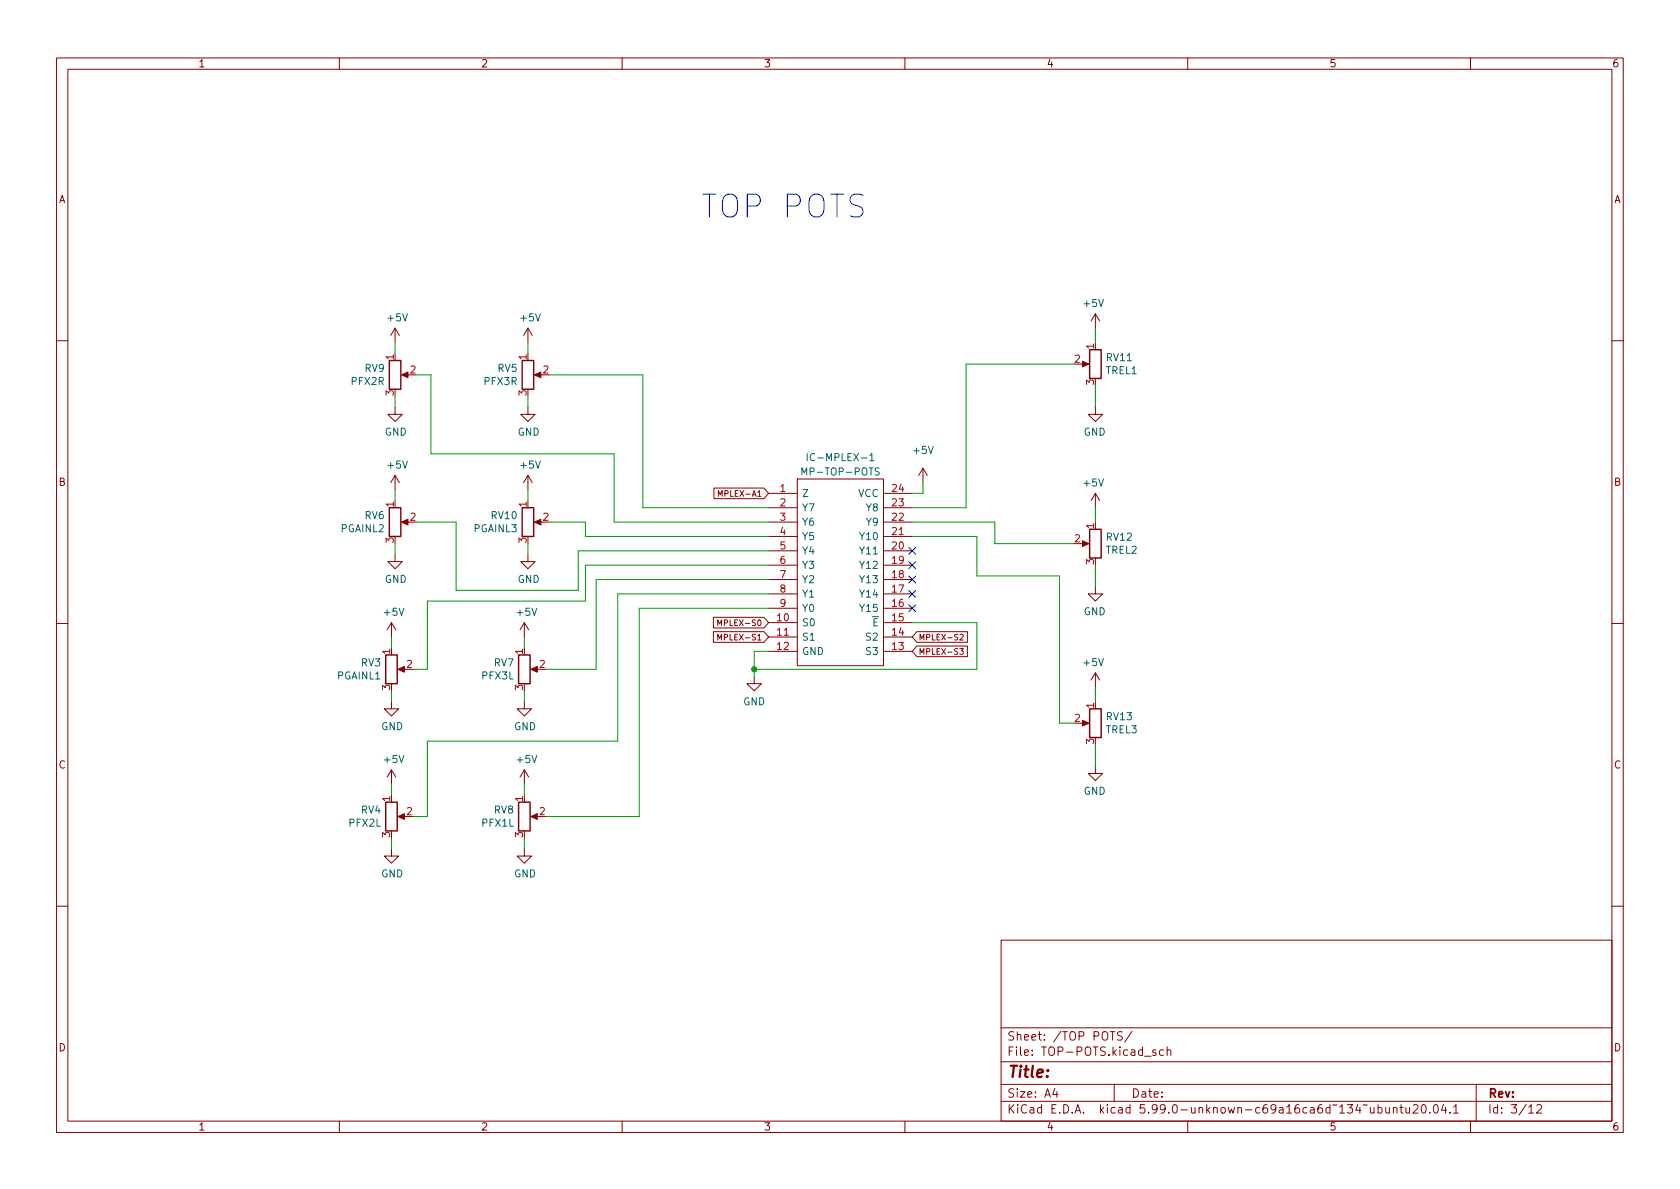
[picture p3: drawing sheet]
<svg xmlns="http://www.w3.org/2000/svg" width="297mm" height="210mm" viewBox="0 0 297 210" stroke-linecap="round" stroke-linejoin="round" font-family="sans-serif">
<g fill="none" stroke="#840000" stroke-width=".18">
<path d="M10 10.2h277v190.1h-277zM12 12.2h273v186.1h-273zM60 10.2v2M110 10.2v2M160 10.2v2M210 10.2v2M260 10.2v2M69.8 58l-.7 1.3M69.8 58v2.6M69.8 58l.8 1.3M93.3 58v2.6M93.3 58l-.7 1.3"/>
<path d="M93.3 58l.8 1.3M193.7 55.5l.7 1.3M193.7 55.5v2.5M193.7 55.5l-.8 1.3M10 60.2h2M69.8 72v1.3h1.3l-1.3 1.2-1.2-1.2h1.2M71.4 66.3h1M93.3 72v1.3h1.3l-1.3 1.2-1.2-1.2h1.2M94.9 66.3h1M191.1 64.4h1.1M193.7 72v1.3h-1.3l1.3 1.2 1.2-1.2h-1.2M285 60.2h2"/>
<path d="M69.8 98v1.3h1.3l-1.3 1.3-1.2-1.3h1.2M69.8 84.1v2.5M69.8 84.1l-.7 1.2M69.8 84.1l.8 1.2M71.4 92.3h1M93.3 98v1.3h1.3l-1.3 1.3-1.2-1.3h1.2M93.3 84.1l-.7 1.2M93.3 84.1v2.5M93.3 84.1l.8 1.2M94.9 92.3h1M126.2 86.3h8.9l.8 .9-.8 1h-8.9zM127 87.8v-1l.3 .7 .4-.7v1"/>
<path d="M135.9 87.2h5.1M135.9 99.9h5.1M135.9 89.8h5.1M135.9 97.4h5.1M135.9 94.9h5.1M135.9 92.3h5.1M141 84.7h15.2v33h-15.2zM156.2 87.2h5.1M156.2 99.9h5.1M156.2 89.8h5.1M156.2 97.4h5.1M156.2 94.9h5.1"/>
<path d="M156.2 92.3h5.1M163.2 82.8l-.8 1.3M163.2 82.8v2.5M163.2 82.8l.8 1.3M191.1 96.1h1.1M193.7 87.2v2.6M193.7 87.2l.7 1.3M193.7 87.2l-.8 1.3M10 110.2h2M69.2 110.1v2.5M69.2 110.1l-.7 1.3M69.2 110.1l.8 1.3"/>
<path d="M70.7 118.4h1.1M92.7 110.1l-.8 1.3M92.7 110.1v2.5M92.7 110.1l.8 1.3M94.2 118.4h1M126.1 109.2h9l.8 .9-.8 .9h-9zM126.1 111.7h9l.8 .9-.8 1h-9zM126.9 110.6v-1l.3 .7 .4-.7v1M126.9 113.2v-1l.3 .7 .4-.7v1M133.3 119.6v1.3h1.3l-1.3 1.3-1.2-1.3h1.2M135.9 110.1h5.1M135.9 112.6h5.1"/>
<path d="M135.9 115.2h5.1M135.9 107.6h5.1M135.9 105h5.1M135.9 102.5h5.1M156.2 110.1h5.1M156.2 112.6h5.1M156.2 115.2h5.1M156.2 107.6h5.1M156.2 105h5.1M156.2 102.5h5.1M162.1 111.7h8.9v1.9h-8.9l-.8-1zM162.1 114.2h8.9v1.9h-8.9l-.8-.9z"/>
<path d="M169.7 114.7h.6l-.3 .4 .3 .1v.4l-.2 .1-.4-.1M169.7 112.3l.4-.1 .2 .2-.6 .8h.6M193.7 103.8v1.2h-1.3l1.3 1.3 1.2-1.3h-1.2M193.7 119v2.5M193.7 119l.7 1.3M193.7 119l-.8 1.3M285 110.2h2M69.2 124.1v1.2h1.3l-1.3 1.3-1.3-1.3h1.3M69.2 136.1l-.7 1.3M69.2 136.1v2.6M69.2 136.1l.8 1.3M92.7 124.1v1.2h1.3l-1.3 1.3-1.3-1.3h1.3"/>
<path d="M92.7 136.1v2.6M92.7 136.1l-.8 1.3M92.7 136.1l.8 1.3M191.1 127.9h1.1M193.7 135.5v1.3h-1.3l1.3 1.2 1.2-1.2h-1.2M69.2 150.1v1.3h1.3l-1.3 1.2-1.3-1.2h1.3M70.7 144.4h1.1M92.7 150.1v1.3h1.3l-1.3 1.2-1.3-1.2h1.3M94.2 144.4h1M10 160.2h2M177 166.3h108v32h-108zM285 160.2h2"/>
<path d="M60 198.3v2M110 198.3v2M160 198.3v2M177 194.8h108M177 191.8h108M177 187.8h108M177 181.8h108M186.5 192.5l-.4 1h1M186.9 193v1M196.3 182.4h.8M197 191.8v3M198.4 182.5l-.5-.1-.3 .3 .1 .4 .7 .3v.4l-.3 .1h-.5"/>
<path d="M200.1 182.4l-1.2 1.9M204.4 185.7l-.4-.1-.2 .2 .1 .3 .5 .1v.4h-.6M205.7 185.7l-.4-.1-.3 .3v.4l.1 .3h.6M206.4 185.8l.2-.2 .3 .1 .1 .9M206.4 185.1v1.5M210 198.3v2M243.6 195.9l.5-.1 .3 .3v.4l-.2 .3h-.6M243.6 195.3v1.5M245 195.8l.1 1h.3l.2-.1M245.6 195.8v1M246.4 196l.2-.2 .3 .1 .1 .9M246.4 195.8v1"/>
<path d="M247.5 195.8h.6M247.7 195.3v1.3l.4 .2M248.6 195.8v1h.4l.2-.1M249.2 195.8v1M249.9 195.5l.5-.2 .2 .2 .1 .3-.9 1h.9M251.5 195.4l.1-.1a.81 .81 0 0 1 .6 .7 .81 .81 0 0 1-.3 .8h-.1a.81 .81 0 0 1-.6-.6 .81 .81 0 0 1 .3-.8zM252.8 196.7v.1M253.6 195.4l.2-.1a.81 .81 0 0 1 .6 .7 .81 .81 0 0 1-.3 .8h-.2a.81 .81 0 0 1-.5-.6 .81 .81 0 0 1 .2-.8zM255.2 195.3l-.3 1h.9M255.6 195.8v1M256.4 196.7v.1M257 195.8l.4-.5v1.5"/>
<path d="M257 196.8h.9M260 198.3v2M261 191.8v6.5M270.3 195.8l.4-.5v1.5M270.3 196.8h.9M271.7 195.5l.6-.2 .2 .2 .1 .3-.9 1h.9"/>
</g>
<path d="M68.8 63.7h2.1v5.1h-2.1zM92.3 63.7h2.1v5.1h-2.1zM192.7 61.8h2v5.1h-2zM68.8 89.8h2.1v5.1h-2.1zM92.3 89.8h2.1v5.1h-2.1zM192.7 93.6h2v5.1h-2zM68.2 115.8h2v5.1h-2zM91.7 115.8h2v5.1h-2zM192.7 125.3h2v5.1h-2zM68.2 141.9h2v5h-2zM91.7 141.9h2v5h-2z" fill="none" stroke="#840000" stroke-width=".25"/>
<g fill="#840000" stroke="#840000" stroke-width=".18">
<path d="M70.4 144.4l1.1-.5v1z"/>
<path d="M191.4 127.4l1.1 .5-1.1 .5z"/>
<path d="M93.9 144.4l1.1-.5v1z"/>
<path d="M191.4 63.9l1.1 .5-1.1 .5z"/>
<path d="M70.4 118.4l1.1-.5v1z"/>
<path d="M93.9 118.4l1.1-.5v1z"/>
<path d="M191.4 95.6l1.1 .5-1.1 .5z"/>
<path d="M94.5 92.3l1.1-.5v1z"/>
<path d="M71 66.3l1.1-.5v1z"/>
<path d="M71 92.3l1.1-.5v1z"/>
<path d="M94.5 66.3l1.1-.5v1z"/>
</g>
<path d="M141.8 84v-1.3l.4 .9 .4-.9v1.3M142.7 80.2v1.3M153.8 80.6l.4-.4v1.3M153.8 81.5h.7M155.5 82.8l-.5-.1-.2 .2v.3l.5 .3 .2 .3-.3 .2-.5-.1" fill="none" stroke="#006464" stroke-width=".18"/>
<g fill="none" stroke="#009600" stroke-width=".18">
<path d="M193.7 58v2.6M69.8 60.6v1.9M69.8 70.1v1.9M73.7 66.3h2.5v14h32.4v12h27.3M93.3 60.6v1.9M93.3 70.1v1.9M97.2 66.3h16.5v23.5h22.2M189.9 64.4h-19.1v25.4h-9.5M193.7 68.2v3.8M69.8 86.6v1.9M69.8 96.1v1.9M73.7 92.3h6.9v12.1h21.6v-7h33.7"/>
<path d="M93.3 86.6v1.9M93.3 96.1v1.9M97.2 92.3h6.3v2.6h32.4M135.9 99.9h-32.4v6.4h-27.9v12.1h-2.6M161.3 94.9h11.4v6.9h14.6v26.1h2.6M161.3 92.3h14.6v3.8h14M163.2 85.3v1.9h-1.9M193.7 89.8v2.5M193.7 99.9v3.9M69.2 112.6v1.9M92.7 112.6v1.9M135.9 102.5h-30.5v15.9h-8.9"/>
<path d="M135.9 105h-26.7v26.1h-33.6v13.3h-2.6M135.9 107.6h-22.9v36.8h-16.5M135.9 115.2h-2.6v4.4M161.3 110.1h11.4v8.3h-39.4M69.2 122.2v1.9M69.2 138.7v1.9M92.7 122.2v1.9M92.7 138.7v1.9M193.7 121.5v2.6M193.7 131.7v3.8M69.2 148.2v1.9M92.7 148.2v1.9"/>
</g>
<path d="M160.7 99.3l1.2 1.3M160.7 96.8l1.2 1.2M161.9 99.3l-1.2 1.3M161.9 96.8l-1.2 1.2M160.7 101.9l1.2 1.2M160.7 104.4l1.2 1.2M160.7 107l1.2 1.2M161.9 101.9l-1.2 1.2M161.9 104.4l-1.2 1.2M161.9 107l-1.2 1.2" fill="none" stroke="#000084" stroke-width=".18"/>
<circle cx="133.3" cy="118.4" r=".46" fill="#009600" stroke="#009600" stroke-width=".18"/>
<text font-size="5.6" fill="#0000c2" x="123.8" y="38.5">TOP POTS</text>
<text font-size="2.8" fill="#840000" x="178" y="190.6">Title:</text>
<g font-size="2.1" fill="#840000">
<text x="178" y="184">Sheet: /TOP POTS/</text>
<text x="178" y="186.7">File: TOP-POTS.kicad_sch</text>
<text x="178" y="196.9">KiCad E.D.A. kicad 5.99.0-unknown-c69a16ca6d~134~ubuntu20.04.1</text>
<text x="178" y="194.1">Size: A4</text>
<text x="200" y="194.1">Date:</text>
<text x="263" y="194.1">Rev:</text>
<text x="263" y="196.9">Id: 3/12</text>
</g>
<g font-size="1.8" fill="#840000">
<text x="35" y="11.9">1</text>
<text x="85" y="11.9">2</text>
<text x="135" y="11.9">3</text>
<text x="185" y="11.9">4</text>
<text x="235" y="11.9">5</text>
<text x="285" y="11.9">6</text>
<text x="10.3" y="35.9">A</text>
<text x="285.3" y="35.9">A</text>
<text x="10.3" y="85.9">B</text>
<text x="285.3" y="85.9">B</text>
<text x="10.3" y="135.9">C</text>
<text x="285.3" y="135.9">C</text>
<text x="10.3" y="185.9">D</text>
<text x="285.3" y="185.9">D</text>
<text x="35" y="199.9">1</text>
<text x="85" y="199.9">2</text>
<text x="135" y="199.9">3</text>
<text x="185" y="199.9">4</text>
<text x="235" y="199.9">5</text>
<text x="285" y="199.9">6</text>
</g>
<g font-size="1.8" fill="#006464">
<text x="68.6" y="56.8">+5V</text>
<text x="92.1" y="56.8">+5V</text>
<text x="191.7" y="54.3">+5V</text>
<text x="64.5" y="65.8">RV9</text>
<text x="88" y="65.8">RV5</text>
<text x="195.7" y="63.8">RV11</text>
<text x="62.1" y="68.1">PFX2R</text>
<text x="85.6" y="68.1">PFX3R</text>
<text x="195.5" y="66.2">TREL1</text>
<text x="68" y="77">GND</text>
<text x="91.5" y="77">GND</text>
<text x="191.6" y="77">GND</text>
<text x="68.6" y="82.8">+5V</text>
<text x="92.1" y="82.8">+5V</text>
<text x="143.6" y="81.5">IC-MPLEX-1</text>
<text x="161.6" y="80.3">+5V</text>
<text x="141.7" y="87.9">Z</text>
<text x="142.4" y="84.1">MP-TOP-POTS</text>
<text x="151.7" y="87.9">VCC</text>
<text x="191.7" y="86">+5V</text>
<text x="60.3" y="94.1">PGAINL2</text>
<text x="64.5" y="91.8">RV6</text>
<text x="83.8" y="94.1">PGAINL3</text>
<text x="86.9" y="91.8">RV10</text>
<text x="141.7" y="90.4">Y7</text>
<text x="141.7" y="93">Y6</text>
<text x="141.7" y="95.5">Y5</text>
<text x="152.3" y="95.5">Y10</text>
<text x="153.3" y="93">Y9</text>
<text x="153.3" y="90.4">Y8</text>
<text x="195.7" y="95.6">RV12</text>
<text x="141.7" y="98">Y4</text>
<text x="141.7" y="100.6">Y3</text>
<text x="152.3" y="100.6">Y12</text>
<text x="152.3" y="98">Y11</text>
<text x="195.5" y="97.9">TREL2</text>
<text x="68" y="103.1">GND</text>
<text x="91.5" y="103.1">GND</text>
<text x="141.7" y="103.1">Y2</text>
<text x="141.7" y="105.7">Y1</text>
<text x="152.3" y="105.7">Y14</text>
<text x="152.3" y="103.1">Y13</text>
<text x="68" y="108.9">+5V</text>
<text x="91.5" y="108.9">+5V</text>
<text x="141.7" y="110.7">S0</text>
<text x="141.7" y="113.3">S1</text>
<text x="141.7" y="108.2">Y0</text>
<text x="152.3" y="108.2">Y15</text>
<text x="152.9" y="110.7">~{E}</text>
<text x="153.3" y="113.3">S2</text>
<text x="191.6" y="108.8">GND</text>
<text x="63.9" y="117.8">RV3</text>
<text x="87.4" y="117.8">RV7</text>
<text x="141.7" y="115.8">GND</text>
<text x="153.3" y="115.8">S3</text>
<text x="191.7" y="117.8">+5V</text>
<text x="59.6" y="120.1">PGAINL1</text>
<text x="85.2" y="120.1">PFX3L</text>
<text x="131.4" y="124.7">GND</text>
<text x="67.4" y="129.1">GND</text>
<text x="90.9" y="129.1">GND</text>
<text x="195.5" y="129.7">TREL3</text>
<text x="195.7" y="127.3">RV13</text>
<text x="68" y="134.9">+5V</text>
<text x="91.5" y="134.9">+5V</text>
<text x="63.9" y="143.9">RV4</text>
<text x="87.4" y="143.9">RV8</text>
<text x="191.6" y="140.5">GND</text>
<text x="61.7" y="146.2">PFX2L</text>
<text x="85.2" y="146.2">PFX1L</text>
<text x="67.4" y="155.1">GND</text>
<text x="90.9" y="155.1">GND</text>
</g>
<g font-size="1.8" fill="#a90000">
<text x="69.6" y="63.6" transform="rotate(-90 69.6 63.6)">1</text>
<text x="93.1" y="63.6" transform="rotate(-90 93.1 63.6)">1</text>
<text x="190" y="64.1">2</text>
<text x="193.4" y="61.7" transform="rotate(-90 193.4 61.7)">1</text>
<text x="69.6" y="70" transform="rotate(-90 69.6 70)">3</text>
<text x="72.5" y="66">2</text>
<text x="93.1" y="70" transform="rotate(-90 93.1 70)">3</text>
<text x="96" y="66">2</text>
<text x="193.4" y="68.1" transform="rotate(-90 193.4 68.1)">3</text>
<text x="69.6" y="89.6" transform="rotate(-90 69.6 89.6)">1</text>
<text x="93.1" y="89.6" transform="rotate(-90 93.1 89.6)">1</text>
<text x="137.9" y="87">1</text>
<text x="137.9" y="89.5">2</text>
<text x="157.8" y="89.5">23</text>
<text x="157.8" y="87">24</text>
<text x="69.6" y="96" transform="rotate(-90 69.6 96)">3</text>
<text x="72.5" y="92.1">2</text>
<text x="93.1" y="96" transform="rotate(-90 93.1 96)">3</text>
<text x="96" y="92.1">2</text>
<text x="137.9" y="92.1">3</text>
<text x="137.9" y="94.6">4</text>
<text x="157.8" y="94.6">21</text>
<text x="157.8" y="92.1">22</text>
<text x="190" y="95.9">2</text>
<text x="193.4" y="93.5" transform="rotate(-90 193.4 93.5)">1</text>
<text x="137.9" y="97.1">5</text>
<text x="137.9" y="99.7">6</text>
<text x="157.8" y="99.7">19</text>
<text x="157.8" y="97.1">20</text>
<text x="193.4" y="99.8" transform="rotate(-90 193.4 99.8)">3</text>
<text x="137.9" y="102.2">7</text>
<text x="137.9" y="104.8">8</text>
<text x="137.9" y="107.3">9</text>
<text x="157.8" y="107.3">16</text>
<text x="157.8" y="104.8">17</text>
<text x="157.8" y="102.2">18</text>
<text x="137.4" y="109.8">10</text>
<text x="137.4" y="112.4">11</text>
<text x="157.8" y="112.4">14</text>
<text x="157.8" y="109.8">15</text>
<text x="69" y="115.7" transform="rotate(-90 69 115.7)">1</text>
<text x="71.9" y="118.1">2</text>
<text x="92.5" y="115.7" transform="rotate(-90 92.5 115.7)">1</text>
<text x="95.4" y="118.1">2</text>
<text x="137.4" y="114.9">12</text>
<text x="157.8" y="114.9">13</text>
<text x="69" y="122" transform="rotate(-90 69 122)">3</text>
<text x="92.5" y="122" transform="rotate(-90 92.5 122)">3</text>
<text x="193.4" y="125.2" transform="rotate(-90 193.4 125.2)">1</text>
<text x="190" y="127.6">2</text>
<text x="193.4" y="131.6" transform="rotate(-90 193.4 131.6)">3</text>
<text x="69" y="141.7" transform="rotate(-90 69 141.7)">1</text>
<text x="92.5" y="141.7" transform="rotate(-90 92.5 141.7)">1</text>
<text x="69" y="148.1" transform="rotate(-90 69 148.1)">3</text>
<text x="71.9" y="144.1">2</text>
<text x="92.5" y="148.1" transform="rotate(-90 92.5 148.1)">3</text>
<text x="95.4" y="144.1">2</text>
</g>
<g font-size="1.4" fill="#840000">
<text x="127.7" y="87.8">MPLEX-A1</text>
<text x="127.7" y="110.7">MPLEX-S0</text>
<text x="127.7" y="113.2">MPLEX-S1</text>
<text x="162.4" y="113.2">MPLEX-S2</text>
<text x="162.4" y="115.8">MPLEX-S3</text>
</g>
</svg>
